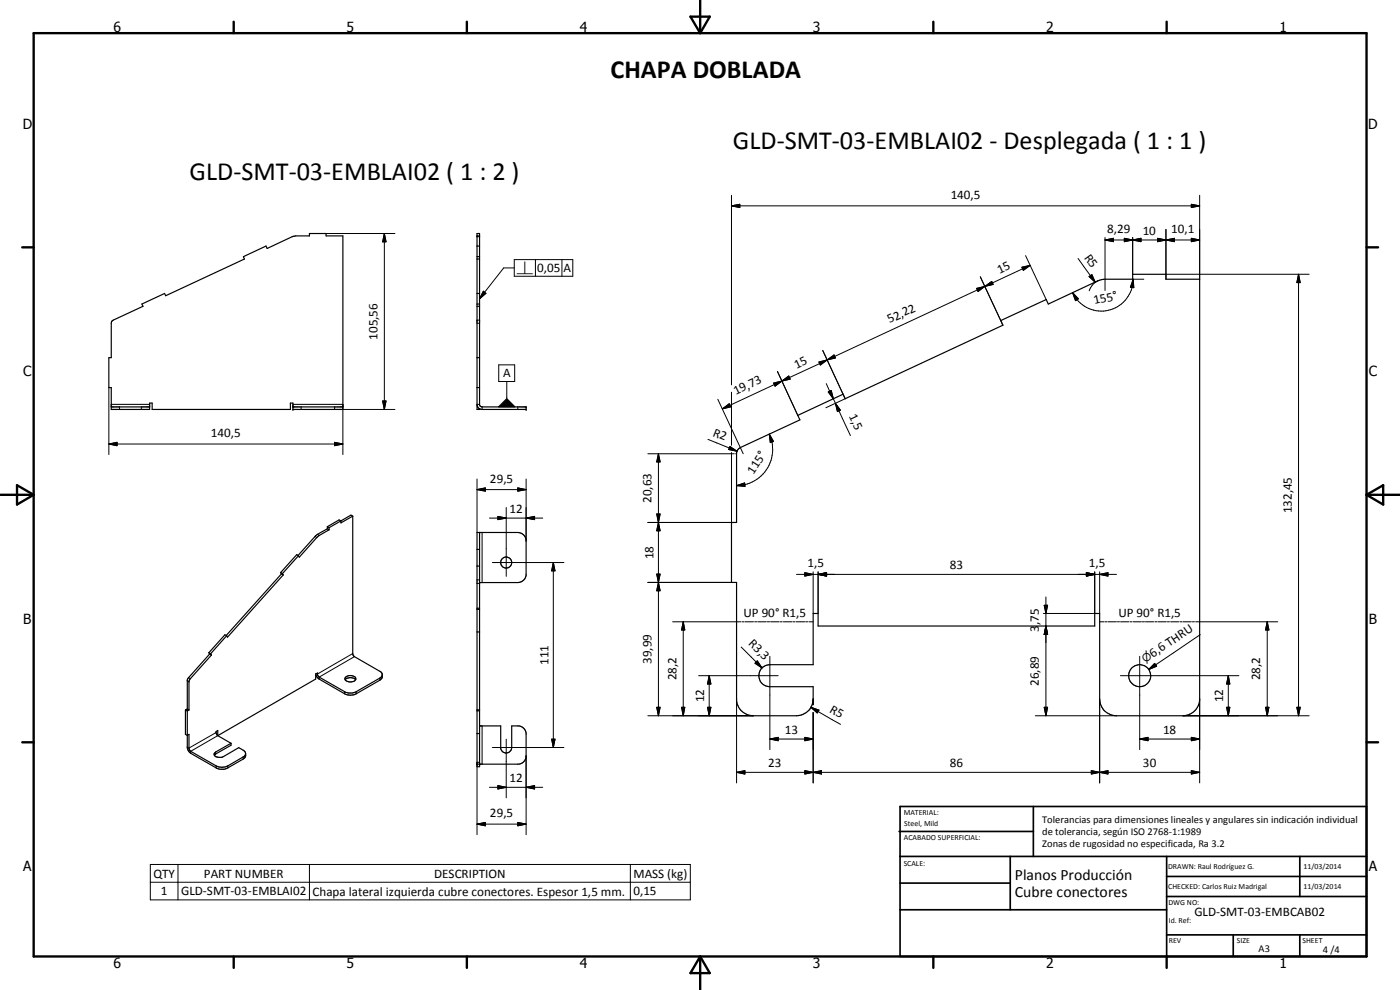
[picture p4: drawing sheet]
<svg xmlns="http://www.w3.org/2000/svg" width="420mm" height="297mm" viewBox="0 0 420 297" stroke-linecap="round" stroke-linejoin="round" font-family="sans-serif">
<g fill="none" stroke="#000" stroke-width=".35">
<path d="M143.2 73.8h.7M143.2 77h.7M143.2 77.7h.7M143.2 70.8h.7M33.8 96.2l9.1-4.3-.3-.7 6.8-3.1 .3 .6 23.7-11-.3-.7 6.7-3.2 .4 .7 7.8-3.6 4.9-.1v-.7h5v.7h5v52.1h-15v-2h-.7v2h-41.5v-2h-.8v2h-11.5v-6.6h-.7v-9h.7v-10.3zM143.2 91.9h.7M143.2 88.1h.7M143.2 91.2h.7M143.2 116.3h.7M143.2 107.3h.7M33.4 122.1h11.5M87.9 122.1h15"/>
<path d="M143.2 121.3a1.45 1.45 0 0 0 1.5 1.6h13.2v-.8h-13.2l-.6-.2-.2-.4v-51.4h-.7v52.8h.7v-.3M221.6 134.7l18.5-8.7-.7-1.4 13.6-6.3 .6 1.3 47.4-22-.7-1.4 13.7-6.3 .6 1.3 14.9-7 2.1-.4h8.3v-1.5h10v1.5h10.1v125.9a5 5 0 0 1-5 5.1h-19.9a5 5 0 0 1-5.1-5.1v-25.6h-1.5v3.7h-83v-3.7h-1.5v15.3h-13a3.3 3.3 0 0 0-3.3 3.3 3.3 3.3 0 0 0 3.3 3.3h13v3.7a5 5 0 0 1-5 5.1h-13a5 5 0 0 1-4.9-4.5v-35.5h-1.6v-18h1.6v-21zM98.2 158.7l-3.4 2-5.4 6M98.2 158v.7M98.2 158l.6 .3M98.2 158.7l.6 .3M98.8 159l-3.5 2-5.5 6.2-.2-.4M98.8 158.3v.7M102.3 156.3l-3.5 2M102.3 156.3l-.5-.3-3.6 2M105.9 154.9v41.4l.5 .7 7.8 4.5 .5 .8v.9l-.7 .9-7.4 4.2a3.8 3.8 0 0 1-3.2-.1l-7.8-4.6-.6-.6-.2-.8M105.9 154.9l-3.6 2v-.6"/>
<path d="M105.9 154.9l-.6-.3-3 1.7M143.9 159.8v70.2h-.7v-70.2h12.2a2.57 2.57 0 0 1 2.5 2.1v10.7a2.57 2.57 0 0 1-2.5 2.2h-11.5M84.2 171.8l.2 .4M84.2 171.8l.6 .3M84.4 172.2l-16.5 18.5M84.4 172.2l.6 .3M84.8 172.1l.2 .4M85 172.5l-16.7 18.7-.3-.4M89.6 166.8l-4.8 5.3M89.6 166.8l-.5-.4-4.9 5.4M143.2 164.8h.7M143.2 169.8h.7"/>
<path d="M62.7 195.8l.2 .5M62.7 195.8l.5 .3M62.9 196.3l-6.6 7.4-.1 9M62.9 196.3l.5 .3M63.2 196.1l.2 .5M63.4 196.6l-6.5 7.4-.2 .4v8.6M68 190.8l-4.8 5.3M68 190.8l-.5-.3-4.8 5.3M143.2 182.5h.7M143.2 182.8h.7M143.2 189.6h.7M55.7 213v7.3l.5 .3 .5-.3v4.4l.3 .5 8.1 4.7a4 4 0 0 0 3.3-.1l4.6-2.7a1.07 1.07 0 0 0 .7-1 1.07 1.07 0 0 0-.7-1l-1.3-.8-4.6 2.7a2.34 2.34 0 0 1-2.8-.4"/>
<path d="M55.7 213l.5 .3M56.2 213.3v11.1l.3 .8 .7 .8 7.9 4.5a3.8 3.8 0 0 0 3.3-.1l5-2.9 .3-.6v-.8M56.2 212.7l-.5 .3M56.2 212.7l.5 .3M56.7 213l-.5 .3M64.8 219.5l.6-.3v1.5l-.6-.7zM94.7 202.2l.6-.3v.7l.4 .5 7.7 4.4a3.5 3.5 0 0 0 3.5 0l7.3-4.2 .5-.7M94.7 202.2v1.6l-29.3 16.9M103.6 204a2.23 2.23 0 0 1 3.1 0M103.7 203.2a2.11 2.11 0 0 1 3.1 .3 1.66 1.66 0 0 1-2.8 .8l-.4-.4zM143.2 213.3h.7M143.2 213h.7"/>
<path d="M143.9 217.8h6.4v6.8a1.66 1.66 0 0 0 1.8 1.3 1.66 1.66 0 0 0 1.5-1.6v-6.5h2.2a2.55 2.55 0 0 1 2.1 2.1v7.2a2.53 2.53 0 0 1-2.1 2.2h-12.6M65.4 220.7l3.9 2.3M69.3 223v.6l-5 3M69.3 223l-4.6 2.6-.4 .5v.5M143.2 220.1h.7"/>
<circle cx="151.9" cy="168.8" r="1.66"/>
<circle cx="342" cy="202.7" r="3.3"/>
</g>
<g fill="none" stroke="#000" stroke-width=".3">
<path d="M219.5 58.6v56.9M360 58.6v25.2M97.9 70.1h20.6M115.3 70.1l.6 2.5h-1.1zM115.3 70.1v52.8M143.2 71h.7M154.3 77.9h17.6v5h-17.6zM160.7 77.9v5M168.6 77.9v5M219.5 61.8l2.5-.5v1zM219.5 61.8h140.5M307.8 76.7l6.2 13.2"/>
<path d="M309.1 79.6l-13.5 6.3M323.5 77.6l5.2 7.1M331.6 72l2.6-.5v1zM331.6 72h28.4M331.6 71.2v16M337.4 71.5l2.5 .5-2.5 .5zM337.4 71.5l5 1v-1l-5 1zM339.9 72l2.5-.5v1zM339.9 71.2v11.1M347.4 71.5l2.5 .5-2.5 .5zM349.9 72l2.6-.5v1zM349.9 68.8v15"/>
<path d="M357.5 71.5l2.5 .5-2.5 .5zM357.5 61.3l2.5 .5-2.5 .5zM143.2 97h.7M143.2 96.1h.7M145.1 87.4l.7 .6-1.9 1.7zM154.3 80.4h-3.1l-7.3 9.3M293.1 86.5l2.5-.6-2.1 1.6zM295.6 85.9l2-1.4 .5 .8zM295.6 85.9l-47.4 22.1M300.3 96.2l-6.1-13.1 6.8 14.5M306.7 80.2l2.4-.6-2 1.5zM321.9 87.8l1.7 1.9-.8 .5z"/>
<path d="M326.8 83l.9-.6 1 2.3zM329.5 84.2a5.1 5.1 0 0 0-2.6 3M339.9 83.8h3.4M340.1 83.8l.2 2.5-1.1-.1zM340.1 83.8a9.6 9.6 0 0 1-2 5.8 9.5 9.5 0 0 1-14.9 .3l-1.3-2.1M349.9 82.3h43M389.7 82.3l.5 2.5h-1zM389.7 82.3v132.5M32.7 116.3v20.1M149.7 109.5h4.8v5h-4.8zM152.1 114.5v5.1M215.4 119.8l7.6 16.3"/>
<path d="M219.5 117.7v15.9M232.2 114.9l2.4-.6-2 1.6zM233.3 111.5l6.1 13.1M234.6 114.3l2.1-1.5 .4 .9zM245.8 108.6l2.4-.6-2 1.5zM246.9 105.2l6.7 14.4-5.7 2.7M248 115.1l2.1 4.5M248.2 108l2.1-1.5 .4 .9zM248.2 108l-31.4 14.7M248.6 117.6l.9-.4 .6 2.4zM250.1 119.6l.6 1.4M32.7 133.2l2.4-.5v1z"/>
<path d="M32.7 133.2h70.2M33.4 121.3h11.5M35.9 122.1v.8M42.4 122.1v.8M87.9 121.3h15v15.1M90.4 122.1v.8M100.4 132.7l2.5 .5-2.5 .5zM100.4 122.1v.8h18.1M114.8 120.3h1.1l-.6 2.6zM143.2 121.3h.7M144.7 122.1v.8M149.6 122.1l2.5-2.5 2.5 2.5z"/>
<path d="M155.4 122.1v.8M194.4 136.1h26M197.6 136.1l.5 2.5h-1zM197.6 136.1v78.7M212.5 131.8l8.7 3.6M216.8 122.7l2.1-1.5 .3 .9zM219.1 134l2.1 1.4-2.5-.5zM219.5 135.8v21M220.8 136.1h.3M230.9 130.3l1.2 2.2-.9 .3zM230.9 130.3a11.1 11.1 0 0 1-1.4 11.3 11.2 11.2 0 0 1-6 3.8l-2.4 .3M250.7 121l1.5 2.1-.9 .4z"/>
<path d="M250.7 121l4.5 9.7M143.2 146.9l2.5-.5v1zM143.2 143.7v16.1M143.2 146.9h14.7M144.7 159.8v15M146.9 155.4h16M149.4 154.9l2.5 .5-2.5 .5zM151.9 152.3v20.6M155.4 146.4l2.5 .5-2.5 .5zM157.9 155.4l2.5-.5v1zM157.9 143.7v18.6M194.4 156.8h26.7"/>
<path d="M197.1 154.2h1l-.5 2.6zM197.1 154.2h1l-1 5.1h1zM197.6 156.8l.5 2.5h-1zM221.1 145.7l2.4-.8 .1 1zM94.6 161l.5 .3M95.3 160.3l.5 .4M143.2 175h.7M143.2 174h.7M147.8 168.8h21.4M166.1 168.8l.5 2.5h-1zM166.1 168.8v55.5M194.4 174.8h25.1"/>
<path d="M197.1 172.3h1l-.5 2.5zM197.1 172.3l1 4.9h-1l1-4.9zM197.6 174.8l.5 2.4h-1zM239 172.3h96.1M241.5 171.8l2.5 .5-2.5 .5zM244 171.6v12.5M245.5 172.3l2.6-.5v1zM245.5 171.6v12.5M313.9 179.1v35.7M326 171.8l2.5 .5-2.5 .5zM328.5 171.6v12.5h-15.4M330 172.3l2.5-.5v1z"/>
<path d="M330 171.6v12.5M105.9 196.1l-10.6 6.1-.3-.1M106.4 197l-10.6 6.2v.6M201.9 186.6h20.4M205.1 186.6l.4 2.4h-1zM205.1 186.6v28.2M222.5 194.1l6.2 6.3M222.7 186.6h.6M223.6 186.6h2.5M226.5 186.6h.6M227.3 198.3l1.4 2.1-2.1-1.4zM227.4 186.6h2.6"/>
<path d="M230.3 186.6h.7M231 196.9v28M231.3 186.6h2.5M234.1 186.6h.7M235.1 186.6h2.5M237.9 186.6h.7M238.9 186.6h2.6M241.8 186.6h.6M242.8 186.6h1.2M313.4 181.6h1l-.5 2.5zM313.9 187.8l.5 2.6h-1zM330 186.6h1.3"/>
<path d="M331.6 186.6h.6M332.5 186.6h2.6M335.4 186.6h.6M336.3 186.6h2.5M339.1 186.6h.6M340.1 186.6h2.4M342 196.9v28M342.8 186.6h.7M343.8 186.6h2.5M346.5 199.1l.6 .8-2.3 1zM346.6 186.6h.6M347.5 186.6h2.5"/>
<path d="M350.3 186.6h.7M351.3 186.6h2.5M354.1 186.6h.6M355 186.6h2.5M357.8 186.6h.7M358.8 186.6h24.7M360.2 190.4l-15.4 10.5M380.3 186.6l.5 2.4h-1zM380.3 186.6v28.2M56.2 204.3l.5 .3M56.6 203.3l.5 .3M64.8 219.8l-8.1 4.7-.5-.3"/>
<path d="M103.4 207.5v.7M106.9 207.5v.7M114 203.5v.6M144.7 217.8v11.5M194.4 214.8h31.6M197.1 212.2h1l-.5 2.6zM204.5 212.2h1l-.4 2.6zM209.7 202.7h23.8M212.3 212.2h1l-.5 2.6zM212.8 202.7l.5 2.5h-1zM212.8 202.7v12.1M221.1 209.7v25.2"/>
<path d="M243.4 212.2l2.4 .9-.5 .8zM243.4 212.2l8.9 5.1M244 209.7v1.8M244 213.8v21.1M310.7 214.8h24.4M313.4 212.2h1l-.5 2.6zM330 209.7v25.2M336.2 202.7h35.6M355 214.8h37.9M360 209.7v25.2M368.1 212.2h1l-.5 2.6zM368.6 202.7l.5 2.5h-1z"/>
<path d="M368.6 202.7v12.1M379.8 212.2h1l-.5 2.6zM389.2 212.2h1l-.5 2.6zM64.7 225.6v.6M64.8 229.8v.6M65.4 220.7l-8.2 4.7v.6M68.4 229.8v.6M73 227.1v.7M143.9 228.7h-.7v21.7M146.9 236.2h16M147.8 224.3h21.4M149.4 235.7l2.5 .5-2.5 .5z"/>
<path d="M151.9 221.8v17.6M157.9 236.2l2.5-.5v1zM157.9 226.8v23.6M165.6 221.8h1l-.5 2.5zM221.1 231.7l2.5-.5v1zM221.1 231.7h138.9M231 221.7l2.5-.5v1zM231 221.7h13M241.5 231.2l2.5 .5-2.5 .5zM241.5 221.2l2.5 .5-2.5 .5zM241.5 231.2l5 1v-1l-5 1zM244 231.7l2.5-.5v1z"/>
<path d="M327.5 231.2l2.5 .5-2.5 .5zM327.5 231.2l5 1v-1l-5 1zM330 231.7l2.5-.5v1zM342 221.7l2.5-.5v1zM342 221.7h18M357.5 231.2l2.5 .5-2.5 .5zM357.5 221.2l2.5 .5-2.5 .5zM45.1 259.4h162.1v10.6h-162.1zM53.4 259.4v10.6M92.9 259.4v10.6M143.2 247.3l2.5-.5v1zM143.2 247.3h14.7"/>
<path d="M155.4 246.8l2.5 .5-2.5 .5zM189.2 259.4v10.6M45.1 264.7h162.1"/>
</g>
<g fill="#000">
<circle cx="87.9" cy="122.1" r=".18"/>
<circle cx="87.9" cy="122.9" r=".18"/>
<circle cx="157.9" cy="122.1" r=".18"/>
<circle cx="157.9" cy="122.9" r=".18"/>
<circle cx="143.9" cy="159.8" r=".18"/>
<circle cx="143.9" cy="174.8" r=".18"/>
<circle cx="143.9" cy="217.8" r=".18"/>
<circle cx="143.2" cy="229.3" r=".18"/>
<circle cx="143.9" cy="229.3" r=".18"/>
</g>
<g fill="none" stroke="#000" stroke-width=".71">
<path d="M10.1 9.9h400v277.1h-400zM70.1 6.5v3.4M140.1 6.5v3.4M207.2 5h5.8l-2.9 4.9zM210.1 0v9.9M280.1 6.5v3.4M350.1 6.5v3.4M6.7 74.2h3.4M410.1 74.2h3.5M.1 148.5h10M5.1 145.6l5 2.9-5 2.9zM410.1 148.5h10"/>
<path d="M410.1 148.5l5-2.9v5.8zM6.7 222.7h3.4M410.1 222.7h3.5M70.1 287v3.4M140.1 287v3.4M210.1 287v10M210.1 287l2.9 5h-5.8zM280.1 287v3.4M350.1 287v3.4"/>
</g>
<g fill="none" stroke="#000" stroke-width=".51">
<path d="M269.8 249.5h40.3M270.1 242h140v45h-140zM270.1 257h140M303.2 257v16M310.1 242v15M350.1 257v30M390.1 257v12M270.1 265h33.1M270.1 273h80M350.1 269h60M350.1 263h60M350.1 280.5h60"/>
<path d="M370.1 280.5v6.5M390.1 280.5v6.5"/>
</g>
<g fill="#000">
<path d="M115.3 70.1l.6 2.5h-1.1zM219.5 61.8l2.5-.5v1zM331.6 72l2.6-.5v1zM337.4 71.5l2.5 .5-2.5 .5zM339.9 72l2.5-.5v1zM347.4 71.5l2.5 .5-2.5 .5zM349.9 72l2.6-.5v1zM357.5 71.5l2.5 .5-2.5 .5zM357.5 61.3l2.5 .5-2.5 .5zM145.1 87.4l.7 .6-1.9 1.7zM293.1 86.5l2.5-.6-2.1 1.6zM295.6 85.9l2-1.4 .5 .8z"/>
<path d="M306.7 80.2l2.4-.6-2 1.5zM321.9 87.8l1.7 1.9-.8 .5zM326.8 83l.9-.6 1 2.3zM340.1 83.8l.2 2.5-1.1-.1zM389.7 82.3l.5 2.5h-1zM232.2 114.9l2.4-.6-2 1.6zM234.6 114.3l2.1-1.5 .4 .9zM245.8 108.6l2.4-.6-2 1.5zM248.6 117.6l.9-.4 .6 2.4zM248.2 108l2.1-1.5 .4 .9zM32.7 133.2l2.4-.5v1zM100.4 132.7l2.5 .5-2.5 .5z"/>
<path d="M114.8 120.3h1.1l-.6 2.6zM149.6 122.1l2.5-2.5 2.5 2.5zM197.6 136.1l.5 2.5h-1zM219.1 134l2.1 1.4-2.5-.5zM216.8 122.7l2.1-1.5 .3 .9zM230.9 130.3l1.2 2.2-.9 .3zM250.7 121l1.5 2.1-.9 .4zM143.2 146.9l2.5-.5v1zM149.4 154.9l2.5 .5-2.5 .5zM155.4 146.4l2.5 .5-2.5 .5zM157.9 155.4l2.5-.5v1zM197.1 154.2h1l-.5 2.6z"/>
<path d="M197.6 156.8l.5 2.5h-1zM221.1 145.7l2.4-.8 .1 1zM166.1 168.8l.5 2.5h-1zM197.1 172.3h1l-.5 2.5zM197.6 174.8l.5 2.4h-1zM241.5 171.8l2.5 .5-2.5 .5zM245.5 172.3l2.6-.5v1zM326 171.8l2.5 .5-2.5 .5zM330 172.3l2.5-.5v1zM205.1 186.6l.4 2.4h-1zM227.3 198.3l1.4 2.1-2.1-1.4zM313.4 181.6h1l-.5 2.5z"/>
<path d="M313.9 187.8l.5 2.6h-1zM346.5 199.1l.6 .8-2.3 1zM380.3 186.6l.5 2.4h-1zM197.1 212.2h1l-.5 2.6zM204.5 212.2h1l-.4 2.6zM212.3 212.2h1l-.5 2.6zM212.8 202.7l.5 2.5h-1zM243.4 212.2l2.4 .9-.5 .8zM313.4 212.2h1l-.5 2.6zM368.1 212.2h1l-.5 2.6zM368.6 202.7l.5 2.5h-1zM379.8 212.2h1l-.5 2.6z"/>
<path d="M389.2 212.2h1l-.5 2.6zM149.4 235.7l2.5 .5-2.5 .5zM157.9 236.2l2.5-.5v1zM165.6 221.8h1l-.5 2.5zM221.1 231.7l2.5-.5v1zM231 221.7l2.5-.5v1zM241.5 231.2l2.5 .5-2.5 .5zM241.5 221.2l2.5 .5-2.5 .5zM244 231.7l2.5-.5v1zM327.5 231.2l2.5 .5-2.5 .5zM330 231.7l2.5-.5v1zM342 221.7l2.5-.5v1z"/>
<path d="M357.5 231.2l2.5 .5-2.5 .5zM357.5 221.2l2.5 .5-2.5 .5zM143.2 247.3l2.5-.5v1zM155.4 246.8l2.5 .5-2.5 .5z"/>
</g>
<g font-size="7.9">
<text x="183.2" y="23.3">CHAPA DOBLADA</text>
<text x="220" y="44.8">GLD-SMT-03-EMBLAI02 - Desplegada ( 1 : 1 )</text>
<text x="56.9" y="53.9">GLD-SMT-03-EMBLAI02 ( 1 : 2 )</text>
</g>
<g font-size="4.7">
<text x="304.6" y="263.9">Planos Producción</text>
<text x="304.6" y="269.3">Cubre conectores</text>
</g>
<g font-size="4.2">
<text x="34" y="9.6">6</text>
<text x="104" y="9.6">5</text>
<text x="174" y="9.6">4</text>
<text x="244" y="9.6">3</text>
<text x="314" y="9.6">2</text>
<text x="384" y="9.6">1</text>
<text x="6.8" y="38.7">D</text>
<text x="410.6" y="38.7">D</text>
<text x="7" y="112.9">C</text>
<text x="410.8" y="112.9">C</text>
<text x="7" y="187.1">B</text>
<text x="410.8" y="187.1">B</text>
<text x="7" y="261.4">A</text>
<text x="410.8" y="261.4">A</text>
<text x="34" y="290.4">6</text>
<text x="104" y="290.4">5</text>
<text x="174" y="290.4">4</text>
<text x="244" y="290.4">3</text>
<text x="314" y="290.4">2</text>
<text x="384" y="290.4">1</text>
</g>
<g font-size="3.9">
<text x="285.3" y="59.7">140,5</text>
<text x="332.3" y="70">8,29</text>
<text x="342.9" y="70.5">10</text>
<text x="351.5" y="70">10,1</text>
<text x="325.3" y="77.3" transform="rotate(54 325.3 77.3)">R5</text>
<text x="161.2" y="81.7">0,05</text>
<text x="169.2" y="81.7">A</text>
<text x="299.9" y="82.2" transform="rotate(-25 299.9 82.2)">15</text>
<text x="328.5" y="91.4" transform="rotate(-12 328.5 91.4)">155°</text>
<text x="113.3" y="101.9" transform="rotate(-90 113.3 101.9)">105,56</text>
<text x="266.9" y="97" transform="rotate(-25 266.9 97)">52,22</text>
<text x="151" y="113.2">A</text>
<text x="239" y="110.7" transform="rotate(-25 239 110.7)">15</text>
<text x="220.8" y="118.6" transform="rotate(-25 220.8 118.6)">19,73</text>
<text x="254.7" y="124.7" transform="rotate(65 254.7 124.7)">1,5</text>
<text x="63.3" y="131.2">140,5</text>
<text x="213.7" y="130.7" transform="rotate(22 213.7 130.7)">R2</text>
<text x="226.1" y="142.5" transform="rotate(-57 226.1 142.5)">115°</text>
<text x="147.1" y="144.8">29,5</text>
<text x="152.9" y="153.9">12</text>
<text x="195.6" y="150.9" transform="rotate(-90 195.6 150.9)">20,63</text>
<text x="387.7" y="154" transform="rotate(-90 387.7 154)">132,45</text>
<text x="196.1" y="167.8" transform="rotate(-90 196.1 167.8)">18</text>
<text x="242.3" y="170.3">1,5</text>
<text x="285.1" y="170.8">83</text>
<text x="326.8" y="170.3">1,5</text>
<text x="223.1" y="185.2">UP 90° R1,5</text>
<text x="335.6" y="185.2">UP 90° R1,5</text>
<text x="311.8" y="189.5" transform="rotate(-90 311.8 189.5)">3</text>
<text x="311.8" y="187.5" transform="rotate(-90 311.8 187.5)">,75</text>
<text x="224.5" y="193.2" transform="rotate(45 224.5 193.2)">R3,3</text>
<text x="346" y="197.4" transform="rotate(-34 346 197.4)">6,6 THRU</text>
<text x="164.6" y="199.6" transform="rotate(-90 164.6 199.6)">111</text>
<text x="195.6" y="199.3" transform="rotate(-90 195.6 199.3)">39,99</text>
<text x="203" y="204.1" transform="rotate(-90 203 204.1)">28,2</text>
<text x="311.8" y="205.8" transform="rotate(-90 311.8 205.8)">26,89</text>
<text x="378.2" y="204.1" transform="rotate(-90 378.2 204.1)">28,2</text>
<text x="211.3" y="210.7" transform="rotate(-90 211.3 210.7)">12</text>
<text x="248.8" y="213.6" transform="rotate(30 248.8 213.6)">R5</text>
<text x="367.1" y="210.7" transform="rotate(-90 367.1 210.7)">12</text>
<text x="235.5" y="220.2">13</text>
<text x="349.1" y="220.2">18</text>
<text x="230.5" y="230.2">23</text>
<text x="285.1" y="230.2">86</text>
<text x="343" y="230.2">30</text>
<text x="152.9" y="234.7">12</text>
<text x="147.1" y="245.2">29,5</text>
<text x="46" y="263.3">QTY</text>
<text x="61.2" y="263.3">PART NUMBER</text>
<text x="130.3" y="263.3">DESCRIPTION</text>
<text x="190.1" y="263.4">MASS (kg)</text>
<text x="48.3" y="268.6">1</text>
<text x="54.3" y="268.6">GLD-SMT-03-EMBLAI02</text>
<text x="93.8" y="268.7">Chapa lateral izquierda cubre conectores. Espesor 1,5 mm.</text>
<text x="190.1" y="268.6">0,15</text>
<text x="358.5" y="275">GLD-SMT-03-EMBCAB02</text>
</g>
<g font-size="3.3">
<text x="154.9" y="82.3">b</text>
<text x="343.7" y="199" transform="rotate(-34 343.7 199)">n</text>
</g>
<g font-size="3.1">
<text x="312.7" y="246.8">Tolerancias para dimensiones lineales y angulares sin indicación individual</text>
<text x="312.7" y="250.4">de tolerancia, según ISO 2768-1:1989</text>
<text x="312.7" y="254">Zonas de rugosidad no especificada, Ra 3.2</text>
<text x="377.7" y="285.6">A3</text>
<text x="397" y="285.9">4 /4</text>
</g>
<g font-size="2.4">
<text x="271.2" y="244.4">MATERIAL:</text>
<text x="271.3" y="252">ACABADO SUPERFICIAL:</text>
<text x="271.4" y="247.9">Steel, Mild</text>
<text x="271.2" y="259.7">SCALE:</text>
<text x="350.6" y="260.8">DRAWN: Raul Rodríguez G.</text>
<text x="391.2" y="260.6">11/03/2014</text>
<text x="350.6" y="266.9">CHECKED: Carlos Ruiz Madrigal</text>
<text x="391.2" y="266.7">11/03/2014</text>
<text x="350.6" y="271.4">DWG NO:</text>
<text x="350.8" y="276.9">Id. Ref:</text>
<text x="350.8" y="282.8">REV</text>
<text x="371.2" y="282.9">SIZE</text>
<text x="390.9" y="282.9">SHEET</text>
</g>
</svg>
